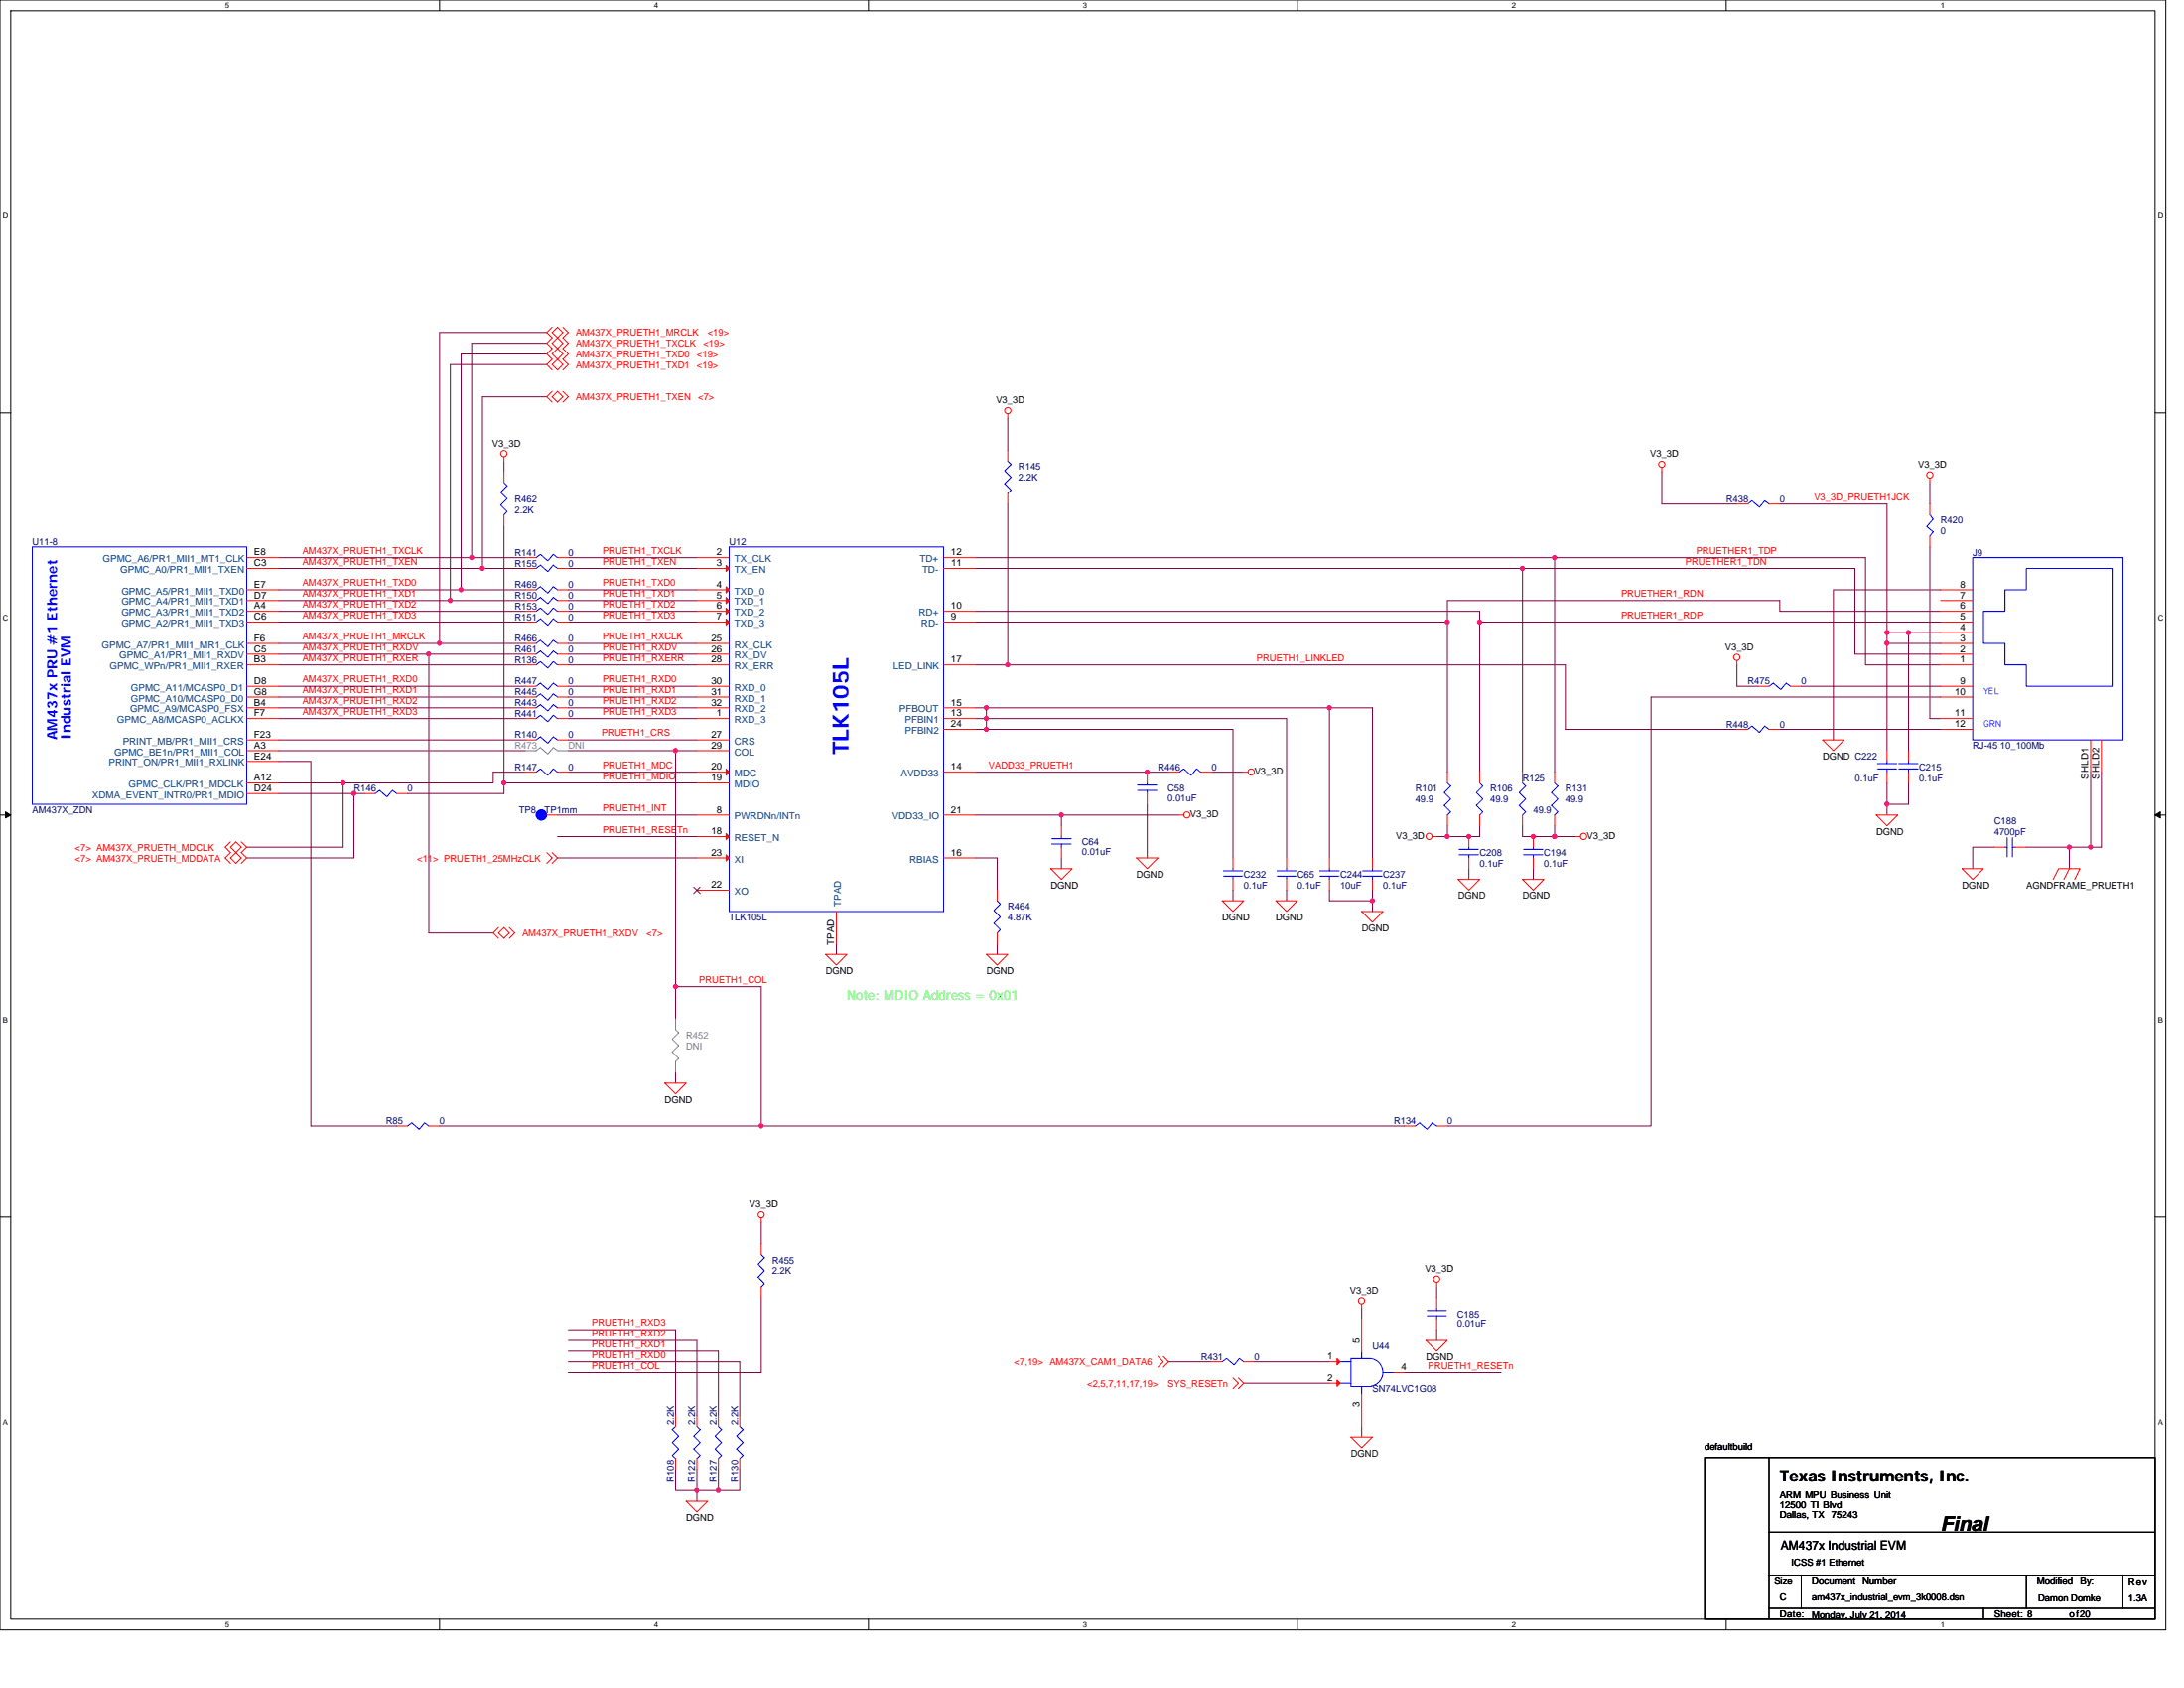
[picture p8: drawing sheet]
<svg xmlns="http://www.w3.org/2000/svg" width="279mm" height="216mm" viewBox="0 0 279 216" stroke-linecap="round" stroke-linejoin="round" font-family="sans-serif">
<path d="M0 0h277.1v208.5h-277.1zM1.4 1.4h274.3v205.7h-274.3z" fill="none" stroke="#000" stroke-width=".13"/>
<g fill="#fff">
<path d="M28.8 .1h.6v1.1h-.6z"/>
<path d="M28.8 207.3h.6v1.1h-.6z"/>
</g>
<path d="M56.2 0v1.4M56.2 207.1v1.4" fill="none" stroke="#000" stroke-width=".13"/>
<g fill="#fff">
<path d="M83.7 .1h.5v1.1h-.5z"/>
<path d="M83.7 207.3h.5v1.1h-.5z"/>
</g>
<path d="M111.1 0v1.4M111.1 207.1v1.4" fill="none" stroke="#000" stroke-width=".13"/>
<g fill="#fff">
<path d="M138.5 .1h.6v1.1h-.6z"/>
<path d="M138.5 207.3h.6v1.1h-.6z"/>
</g>
<path d="M166 0v1.4M166 207.1v1.4" fill="none" stroke="#000" stroke-width=".13"/>
<g fill="#fff">
<path d="M193.4 .1h.6v1.1h-.6z"/>
<path d="M193.4 207.3h.6v1.1h-.6z"/>
</g>
<path d="M220.8 0v1.4M220.8 207.1v1.4" fill="none" stroke="#000" stroke-width=".13"/>
<g fill="#fff">
<path d="M248.3 .1h.5v1.1h-.5z"/>
<path d="M248.3 207.3h.5v1.1h-.5z"/>
<path d="M.4 27.1h.7v1.1h-.7z"/>
<path d="M276.1 27.1h.7v1.1h-.7z"/>
<path d="M.4 78.5h.7v1.1h-.7z"/>
<path d="M276.1 78.5h.7v1.1h-.7z"/>
</g>
<path d="M0 52.8h1.4M275.7 52.8h1.4" fill="none" stroke="#000" stroke-width=".13"/>
<g fill="#fff">
<path d="M.4 130h.6v1.1h-.6z"/>
<path d="M276.1 130h.6v1.1h-.6z"/>
</g>
<path d="M0 104.2h1.4M275.7 104.2h1.4" fill="none" stroke="#000" stroke-width=".13"/>
<path d="M.7 103.8l.7 .4-.7 .4zM275.7 104.2l.7-.4v.8z" fill="#000" stroke="#000" stroke-width=".13"/>
<g fill="#fff">
<path d="M.4 181.4h.6v1.1h-.6z"/>
<path d="M276.1 181.4h.6v1.1h-.6z"/>
</g>
<path d="M0 155.7h1.4M275.7 155.7h1.4M218.1 186.4h57.6v20.7h-57.6zM226.3 186.4v20.6M226.3 196h49.4M226.3 201.5h49.4M226.3 205.6h49.4M230.4 201.5v4.1M253.7 205.6v1.4M259.2 201.5v4.1M271.6 201.5v4.1" fill="none" stroke="#000" stroke-width=".13"/>
<g fill="none" stroke="#800040" stroke-width=".13">
<path d="M64.5 59v1.3M70 43.9h-9.7v27.4M70 42.5h-13.8v39.8M70 45.3h-11v30.1M70 46.6h-12.4v30.2M70 50.8h-8.3v21.9M128.9 53.5v4.1M35.7 78.2h31.5M35.7 79.6h31.5M35.7 75.4h23.3M35.7 71.3h24.6M35.7 76.8h21.9"/>
<path d="M35.7 72.7h26M57.6 76.8h9.6M59 75.4h8.2M60.3 71.3h6.9M61.7 72.7h5.5M64.5 67.2v32.9M72.7 78.2h16.5M72.7 71.3h16.5M72.7 79.6h16.5M72.7 72.7h16.5M72.7 76.8h16.5M72.7 75.4h16.5"/>
<path d="M124.8 79.6h60.4M124.8 72.7h70M124.8 78.2h64.5v1.4M124.8 71.3h74.1M128.9 64.5v20.5M185.2 79.6v19.2M189.3 79.6h59M189.3 79.6v19.2M194.8 72.7v26.1M194.8 72.7h42.5v11h11M198.9 71.3v27.5M198.9 71.3h39.8v13.7h9.6"/>
<path d="M212.6 60.3v4.2h9.6M227.7 64.5h13.7v16.4M246.9 61.7v2.8M246.9 70v21.9h1.4M248.3 78.2h-20.6v-1.4h-42.5v2.8M248.3 75.4h-13.8v19.2M35.7 97.4h4.1v46.6h11M35.7 96h31.5M35.7 89.2h31.5M35.7 87.8h31.5M35.7 91.9h31.5M35.7 90.5h31.5"/>
<path d="M35.7 85h31.5M35.7 94.6h31.5M35.7 82.3h20.5M35.7 83.7h19.2M54.9 83.7h12.3M54.9 83.7v35.6h8.2M56.2 82.3h11M67.2 98.8h-4.1v1.3h-19.2M72.7 87.8h16.5M72.7 89.2h16.5M72.7 91.9h16.5M72.7 90.5h16.5"/>
<path d="M72.7 82.3h16.5M72.7 85h16.5M72.7 83.7h16.5M72.7 98.8h16.5M72.7 94.6h16.5M72.7 96h13.7M86.4 96v30.2M86.4 96h2.8M124.8 85h4.1M124.8 93.3h1.4M124.8 90.5h1.4M124.8 91.9h1.4"/>
<path d="M124.8 98.8h24.7M126.2 93.3h31.5v16.4M126.2 90.5v1.4M126.2 90.5h43.9M126.2 91.9v1.4M126.2 91.9h38.4v17.8M128.9 85h71.4v8.3h21.9M155 98.8h4.1M170.1 90.5v19.2M170.1 90.5h5.5v19.2M222.2 85v2.8h2.7M227.7 93.3h20.6"/>
<path d="M230.4 87.8h17.9M241.4 80.9h2.8M241.4 80.9v1.4M241.4 82.3v13.7M241.4 82.3h6.9M244.2 80.9v15.1M244.2 80.9h4.1M248.3 89.2h-37.1v54.8h-26M267.5 98.8v9.6M268.8 98.8v9.6h-1.3M35.7 101.5h9.6M35.7 100.1h8.2"/>
<path d="M43.9 100.1v8.3h-12.3M45.3 101.5h1.3M45.3 101.5v8.2h-13.7M64.5 100.1v1.4h-12.4M64.5 100.1h24.7M71.3 109.7h17.9M71.3 107h17.9M71.3 104.2h17.9M124.8 104.2h11M124.8 109.7h2.8v4.2M135.8 104.2h15.1M135.8 104.2v1.4"/>
<path d="M135.8 109.7v1.4M146.8 102.9v6.8M157.7 113.9v1.3M164.6 113.9v1.3M170.1 113.9v1.3h5.5M175.6 115.2v1.4M175.6 113.9v1.3M183.8 107h1.4M185.2 105.6v1.4M187.9 111.1v1.4M189.3 105.6v1.4h-4.1M194.8 105.6v1.4h4.1"/>
<path d="M196.2 111.1v1.4M198.9 107h2.7M198.9 105.6v1.4M241.4 102.9v1.3M241.4 100.1v2.8M244.2 100.1v2.8h-2.8M255.1 108.4h-2.7v2.7M259.2 108.4h5.5M264.7 108.4v2.7M264.7 108.4h2.8M86.4 126.2v4.1M86.4 137.2v1.3"/>
<path d="M86.4 126.2h11v17.8M107 120.7v1.4M127.6 120.7v1.4M56.2 144h41.2M97.4 144h82.3M97.4 156.4v2.7M72.7 170.1h13.7v11M72.7 172.8h19.2v8.3M72.7 171.4h16.5v9.7M72.7 174.2h21.9v6.9M97.4 166v9.6h-24.7M149.5 174.2h5.5"/>
<path d="M159.1 176.9h11M160.5 174.2h9.6M174.2 167.3v1.4M179.7 175.6h12.3M183.8 170.1v1.3M183.8 164.6v1.4M86.4 187.9v2.7h2.8M89.2 187.9v2.7M89.2 190.6v1.4M91.9 187.9v2.7h-2.7M94.6 187.9v2.7h-2.7M174.2 182.4v1.4"/>
</g>
<g fill="#f0f" stroke="#f0f" stroke-width=".13">
<circle cx="175.6" cy="115.2" r=".27"/>
<circle cx="126.2" cy="90.5" r=".27"/>
<circle cx="170.1" cy="90.5" r=".27"/>
<circle cx="86.4" cy="126.2" r=".27"/>
<circle cx="198.9" cy="71.3" r=".27"/>
<circle cx="194.8" cy="72.7" r=".27"/>
<circle cx="128.9" cy="85" r=".27"/>
<circle cx="126.2" cy="93.3" r=".27"/>
<circle cx="126.2" cy="91.9" r=".27"/>
<circle cx="196.1" cy="107" r=".27"/>
<circle cx="198.9" cy="107" r=".27"/>
<circle cx="146.8" cy="98.8" r=".27"/>
<circle cx="264.7" cy="108.3" r=".27"/>
<circle cx="267.4" cy="108.3" r=".27"/>
<circle cx="185.2" cy="107" r=".27"/>
<circle cx="187.9" cy="107" r=".27"/>
<circle cx="241.4" cy="80.9" r=".27"/>
<circle cx="241.4" cy="82.3" r=".27"/>
<circle cx="241.4" cy="102.9" r=".27"/>
<circle cx="244.1" cy="80.9" r=".27"/>
<circle cx="135.8" cy="104.2" r=".27"/>
<circle cx="64.5" cy="100.1" r=".27"/>
<circle cx="45.3" cy="101.5" r=".27"/>
<circle cx="43.9" cy="100.1" r=".27"/>
<circle cx="89.1" cy="190.6" r=".27"/>
<circle cx="91.9" cy="190.6" r=".27"/>
<circle cx="86.4" cy="96" r=".27"/>
<circle cx="97.4" cy="144" r=".27"/>
<circle cx="56.2" cy="82.3" r=".27"/>
<circle cx="57.6" cy="76.8" r=".27"/>
<circle cx="59" cy="75.4" r=".27"/>
<circle cx="60.3" cy="71.3" r=".27"/>
<circle cx="185.2" cy="79.6" r=".27"/>
<circle cx="189.3" cy="79.6" r=".27"/>
<circle cx="61.7" cy="72.7" r=".27"/>
<circle cx="54.9" cy="83.7" r=".27"/>
</g>
<g fill="none" stroke="#f00" stroke-width=".13">
<path d="M64.5 58.4v.6M70.6 42.5l.7-.7 .7 .7-.7 .7zM70.6 46.6l.7-.6 .7 .6-.7 .7zM70.6 50.8l.7-.7 .7 .7-.7 .6zM70.6 41.8l-.6 .7 .6 .7-.6 .7 .6 .7-.6 .7 .6 .7-.6 .6 .6 .7M70.6 50.1l-.6 .7 .6 .6M71.3 43.2l-.7 .7 .7 .7M71.3 44.6l-.7 .7 .7 .7M71.3 43.2l.7 .7-.7 .7M71.3 44.6l.7 .7-.7 .7M72 41.8l.7 .7-.7 .7 .7 .7-.7 .7 .7 .7-.7 .7 .7 .6-.7 .7M72 50.1l.7 .7-.7 .6"/>
<path d="M128.9 52.9v.6M128.9 57.6v1.4M212.6 59.8v.5M31.6 72.7h4.1M31.6 76.8h4.1M31.6 75.4h4.1M31.6 79.6h4.1M31.6 78.2h4.1M31.6 71.3h4.1M64.5 60.3v1.4M64.5 65.8v1.4M67.2 79.6h1.4"/>
<path d="M67.2 72.7h1.4M67.2 78.2h1.4M67.2 76.8h1.4M67.2 71.3h1.4M67.2 75.4h1.4M71.3 79.6h1.4M71.3 72.7h1.4M71.3 78.2h1.4M71.3 76.8h1.4M71.3 71.3h1.4M71.3 75.4h1.4M89.2 71.3h4.1"/>
<path d="M89.2 72.7h4.1M89.2 75.4h4.1M89.2 76.8h4.1M89.2 78.2h4.1M89.2 79.6h4.1M120.7 71.3h4.1M120.7 72.7h4.1M120.7 78.2h4.1M120.7 79.6h4.1M128.9 63.1v1.4M222.2 64.5h1.4M226.3 64.5h1.4"/>
<path d="M246.9 61.2v.5M246.9 64.5v1.3M246.9 68.6v1.4M248.3 79.6h4.1M248.3 78.2h4.1M248.3 76.8h4.1M248.3 75.4h4.1M31.6 85h4.1M31.6 83.7h4.1M31.6 96h4.1M31.6 91.9h4.1M31.6 90.5h4.1"/>
<path d="M31.6 89.2h4.1M31.6 87.8h4.1M31.6 82.3h4.1M31.6 94.6h4.1M31.6 97.4h4.1M67.2 89.2h1.4M67.2 98.8h1.4M67.2 91.9h1.4M67.2 94.6h1.4M67.2 87.8h1.4M67.2 83.7h1.4M67.2 85h1.4"/>
<path d="M67.2 90.5h1.4M67.2 82.3h1.4M71.3 89.2h1.4M71.3 98.8h1.4M71.3 91.9h1.4M71.3 94.6h1.4M71.3 87.8h1.4M71.3 83.7h1.4M71.3 85h1.4M71.3 90.5h1.4M71.3 82.3h1.4M89.2 82.3h4.1"/>
<path d="M89.2 83.7h4.1M89.2 85h4.1M89.2 87.8h4.1M89.2 89.2h4.1M89.2 90.5h4.1M89.2 91.9h4.1M89.2 94.6h4.1M89.2 96h4.1M89.2 98.8h4.1M120.7 85h4.1M120.7 90.5h4.1M120.7 91.9h4.1"/>
<path d="M120.7 93.3h4.1M120.7 98.8h4.1M146.8 98.8v1.3M149.5 98.8h1.4M153.6 98.8h1.4M159.1 98.8h.6M185.2 98.8v1.3M189.3 98.8v1.3M194.8 98.8v1.3M198.9 98.8v1.3M222.2 84.5v.5M222.2 93.3h1.4"/>
<path d="M224.9 87.8h1.4M226.3 93.3h1.4M229.1 87.8h1.3M233.2 94.6h2.7l-1.4 1.4zM241.4 96v1.4M241.4 98.8v1.3M244.2 96v1.4M244.2 98.8v1.3M248.3 85h4.1M248.3 83.7h4.1M248.3 82.3h4.1M248.3 80.9h4.1"/>
<path d="M248.3 87.8h4.1M248.3 89.2h4.1M248.3 91.9h4.1M248.3 93.3h4.1M267.5 94.6v4.2M268.8 94.6v4.2M29.5 108.4l.7-.7 .7 .7-.7 .7zM29.5 109.7l.7-.6 .7 .6-.7 .7zM29.5 107.7l-.7 .7 .7 .7-.7 .6 .7 .7M30.9 107.7l.7 .7-.7 .7 .7 .6-.7 .7M31.6 100.1h4.1M31.6 101.5h4.1"/>
<path d="M46.6 101.5h1.4M50.8 101.5h1.3M63.8 119.3l.7-.7 .7 .7-.7 .7zM63.8 118.6l-.7 .7 .7 .7M65.2 118.6l.6 .7-.6 .7M70 109.1l.6 .6-.6 .7M70 104.2h1.3M70.6 109.1l.7 .6-.7 .7M89.2 107h4.1M89.2 104.2h4.1M89.2 109.7h4.1M89.2 113.9h4.1"/>
<path d="M89.2 100.1h4.1M107 116.6v4.1M120.7 109.7h4.1M120.7 104.2h4.1M127.6 113.9v1.3M127.6 119.3v1.4M134.4 111.1h2.8l-1.4 1.4zM135.8 105.6v1.4M135.8 108.4v1.3M145.4 109.7h2.7l-1.3 1.4zM146.8 101.5v1.4M150.9 104.2h.5"/>
<path d="M156.4 115.2h2.7l-1.4 1.4zM157.7 109.7v1.4M157.7 112.5v1.4M163.2 115.2h2.8l-1.4 1.4zM164.6 109.7v1.4M164.6 112.5v1.4M170.1 109.7v1.4M170.1 112.5v1.4M174.2 116.6h2.7l-1.3 1.4zM175.6 109.7v1.4M175.6 112.5v1.4M183.2 107h.6"/>
<path d="M185.2 104.2v1.4M186.5 112.5h2.8l-1.4 1.4zM187.9 107v1.4M187.9 109.7v1.4M189.3 104.2v1.4M194.8 112.5h2.7l-1.3 1.4zM194.8 104.2v1.4M196.2 107v1.4M196.2 109.7v1.4M198.9 104.2v1.4M201.6 107h.6M240 104.2h2.8l-1.4 1.4z"/>
<path d="M251 111.1h2.7l-1.3 1.4zM255.1 108.4h1.4M257.9 108.4h1.3M262.7 112.5l.7-1.4h2.7l-.7 1.4M264.7 111.1l-.7 1.4M85 138.5h2.8l-1.4 1.4zM105.6 122.1h2.8l-1.4 1.3zM126.2 122.1h2.7l-1.3 1.3zM50.8 144h1.3M54.9 144h1.3M97.4 155.8v.6M97.4 159.1v1.4"/>
<path d="M179.7 144h1.4M183.8 144h1.4M97.4 164.6v1.4M148.1 173.5l.7 .7-.7 .7M148.8 173.5l.7 .7-.7 .7M155 174.2h1.4M157.7 176.3l.7 .6-.7 .7M158.4 176.3l.7 .6-.7 .7M159.1 174.2h1.4M170.1 174.2h1.3M170.1 176.9h1.3M174.2 166.8v.5"/>
<path d="M174.2 178.3v4.1M174.2 168.7v4.1M178.3 175.6h1.4M182.4 171.4h2.8l-1.4 1.4zM183.8 164v.6M183.8 166v1.3M183.8 168.7v1.4M86.4 181.1v1.3M86.4 186.5v1.4M87.8 192h2.7l-1.3 1.4zM89.2 181.1v1.3M89.2 186.5v1.4"/>
<path d="M91.9 181.1v1.3M91.9 186.5v1.4M94.6 181.1v1.3M94.6 186.5v1.4M172.8 183.8h2.8l-1.4 1.4z"/>
<circle cx="64.5" cy="58" r=".4"/>
<circle cx="128.9" cy="52.5" r=".4"/>
<circle cx="212.6" cy="59.4" r=".4"/>
<circle cx="246.9" cy="60.7" r=".4"/>
<circle cx="160.1" cy="98.7" r=".4"/>
<circle cx="222.2" cy="84.1" r=".4"/>
<circle cx="151.8" cy="104.2" r=".4"/>
<circle cx="182.8" cy="107" r=".4"/>
<circle cx="202.6" cy="107" r=".4"/>
<circle cx="97.4" cy="155.4" r=".39"/>
<circle cx="174.2" cy="166.4" r=".4"/>
<circle cx="183.8" cy="163.6" r=".4"/>
</g>
<g fill="none" stroke="#00f" stroke-width=".13">
<path d="M128.9 59l.4 .4-.8 .8 .8 .8-.8 .9 .8 .8-.4 .4M4.1 70h27.5v32.9h-27.5zM64.5 61.7l.4 .4-.8 .9 .8 .8-.8 .8 .8 .8-.4 .4M68.6 79.6l.5-.5 1 .9 .7-.9 .5 .5M68.6 72.7l.5-.4 1 .8 .7-.8 .5 .4M68.6 78.2l.5-.4 1 .8 .7-.8 .5 .4M68.6 76.8l.5-.4 1 .8 .7-.8 .5 .4M68.6 71.3l.5-.4 1 .8 .7-.8 .5 .4M68.6 75.4l.5-.4 1 .9 .7-.9 .5 .4M93.3 70h27.4v46.6h-27.4zM223.6 64.5l.5-.4 1 .8 .7-.8 .5 .4M246.9 65.8l.4 .6-.8 1 .8 .6-.4 .6"/>
<path d="M252.4 71.3h19.2v23.3h-19.2zM253.7 78.2h2.8v-2.8h2.7v-2.7h11v15.1h-11v-2.8h-2.7v-2.7h-2.8zM68.6 89.2l.5-.4 1 .8 .7-.8 .5 .4M68.6 87.8l.5-.4 1 .8 .7-.8 .5 .4M68.6 83.7l.5-.4 1 .8 .7-.8 .5 .4M68.6 85l.5-.4 1 .8 .7-.8 .5 .4M68.6 90.5l.5-.4 1 .8 .7-.8 .5 .4M68.6 82.3l.5-.4 1 .8 .7-.8 .5 .4M71.3 98.8l-.5-.5-.7 .9-1-.9-.5 .5M71.3 91.9l-.5-.4-.7 .8-1-.8-.5 .4M71.3 94.6l-.5-.4-.7 .9-1-.9-.5 .4M153.6 98.8l-.5-.5-.7 .9-1-.9-.5 .5"/>
<path d="M226.3 87.8l.6-.4 .9 .8 .7-.8 .6 .4M226.3 93.3l-.5-.4-.7 .8-1-.8-.5 .4M240.2 98.3h2.4M240.2 97.7h2.4M241.4 97.4v.3M241.4 98.3v.5M242.9 98.3h2.5M242.9 97.7h2.5M244.2 97.4v.3M244.2 98.3v.5M50.8 101.5l-.6-.4-.7 .8-.9-.8-.6 .4M127.6 115.2l.4 .4-.9 .9 .9 .8-.9 .8 .9 .8-.4 .4"/>
<path d="M134.6 107.9h2.4M134.6 107.3h2.4M135.8 107v.3M135.8 107.9v.5M145.5 101.1h2.5M145.5 100.4h2.5M146.8 100.1v.3M146.8 101.1v.4M156.5 112.1h2.5M156.5 111.4h2.5M157.7 111.1v.3M157.7 112.1v.4"/>
<path d="M163.4 112.1h2.4M163.4 111.4h2.4M164.6 111.1v.3M164.6 112.1v.4M168.8 112.1h2.5M168.8 111.4h2.5M170.1 111.1v.3M170.1 112.1v.4M174.3 112.1h2.5M174.3 111.4h2.5M175.6 111.1v.3M175.6 112.1v.4"/>
<path d="M185.2 100.1l.4 .4-.8 .9 .8 .8-.8 .8 .8 .8-.4 .4M186.7 109.3h2.4M186.7 108.6h2.4M187.9 108.4v.2M187.9 109.3v.4M189.3 100.1l.4 .4-.8 .9 .8 .8-.8 .8 .8 .8-.4 .4M194.8 100.1l.4 .4-.8 .9 .8 .8-.8 .8 .8 .8-.4 .4M194.9 109.3h2.5M194.9 108.6h2.5M196.2 108.4v.2M196.2 109.3v.4M198.9 100.1l.4 .4-.8 .9 .8 .8-.8 .8 .8 .8-.4 .4"/>
<path d="M256.5 108.4h.3M256.8 107.1v2.5M257.5 107.1v2.5M257.5 108.4h.4M54.9 144l-.6-.4-.7 .8-.9-.8-.6 .4M183.8 144l-.6-.4-.6 .8-1-.8-.5 .4M97.4 160.5l.4 .4-.8 .8 .8 .8-.8 .9 .8 .8-.4 .4M159.1 174.2l-.5-.4-.7 .8-1-.8-.5 .4M171.4 174.2h1.4M171.4 176.9h1.4M174.2 172.8v1M174.2 177.4v.9"/>
<path d="M175.4 177.3a1.78 1.78 0 0 0 1.5-1.8 1.78 1.78 0 0 0-1.6-1.7h-2.5v3.6h2.6M176.9 175.6h1.4M182.6 168.3h2.4M182.6 167.6h2.4M183.8 167.3v.3M183.8 168.3v.4M86.4 182.4l-.4 .4 .8 .9-.8 .8 .8 .8-.8 .8 .4 .4M89.2 182.4l.4 .4-.8 .9 .8 .8-.8 .8 .8 .8-.4 .4M91.9 182.4l.4 .4-.8 .9 .8 .8-.8 .8 .8 .8-.4 .4M94.6 182.4l.5 .4-.9 .9 .9 .8-.9 .8 .9 .8-.5 .4"/>
</g>
<g fill="#f00" stroke="#f00" stroke-width=".13">
<path d="M92.9 72.3l.4 .4-.4 .4z"/>
<path d="M92.9 75l.4 .4-.4 .4z"/>
<path d="M92.9 76.4l.4 .4-.4 .4z"/>
<path d="M92.9 77.8l.4 .4-.4 .4z"/>
<path d="M92.9 79.2l.4 .4-.4 .4z"/>
<path d="M92.9 106.6l.4 .4-.4 .4z"/>
<path d="M92.9 109.3l.4 .4-.4 .4z"/>
<path d="M92.9 98.4l.4 .4-.4 .4z"/>
<path d="M171 173.8l.4 .4-.4 .4z"/>
<path d="M171 176.5l.4 .4-.4 .4z"/>
</g>
<path d="M88.8 113.5l.8 .8M89.6 113.5l-.9 .8" fill="none" stroke="#804000" stroke-width=".13"/>
<path d="M67.2 96h1.4l.5-.4 1 .8 .7-.8 .5 .4h1.4M86.4 130.3v1.4l.4 .4-.8 .8 .8 .8-.8 .9 .8 .8-.4 .4v1.4" fill="none" stroke="#808080" stroke-width=".13"/>
<circle cx="69.3" cy="104.2" r=".67" fill="#00f" stroke="#00f" stroke-width=".13"/>
<text font-size="2.9" fill="#00f" x="108.5" y="96.6" transform="rotate(-90 108.5 96.6)">TLK105L</text>
<text font-size="2.6" x="248.3" y="195.8">Final</text>
<text font-size="2" x="227.7" y="189.5">Texas Instruments, Inc.</text>
<g font-size="1.8" fill="#00f">
<text x="7.3" y="94.6" transform="rotate(-90 7.3 94.6)">AM437x PRU #1 Ethernet</text>
<text x="9.1" y="94.6" transform="rotate(-90 9.1 94.6)">Industrial EVM</text>
</g>
<text font-size="1.7" fill="#0f0" x="108.4" y="127.9">Note: MDIO Address = 0x01</text>
<text font-size="1.6" x="227.8" y="198.2">AM437x Industrial EVM</text>
<g font-size="1.2" fill="#f00">
<text x="73.7" y="43">AM437X_PRUETH1_MRCLK</text>
<text x="73.7" y="44.3">AM437X_PRUETH1_TXCLK</text>
<text x="73.7" y="45.7">AM437X_PRUETH1_TXD0</text>
<text x="73.7" y="47.1">AM437X_PRUETH1_TXD1</text>
<text x="89.2" y="45.7">&lt;19&gt;</text>
<text x="89.2" y="47.1">&lt;19&gt;</text>
<text x="90" y="44.3">&lt;19&gt;</text>
<text x="90.5" y="43">&lt;19&gt;</text>
<text x="73.7" y="51.2">AM437X_PRUETH1_TXEN</text>
<text x="89.3" y="51.2">&lt;7&gt;</text>
<text x="232.1" y="64">V3_3D_PRUETH1JCK</text>
<text x="38.7" y="70.8">AM437X_PRUETH1_TXCLK</text>
<text x="77.1" y="70.8">PRUETH1_TXCLK</text>
<text x="217" y="70.8">PRUETHER1_TDP</text>
<text x="38.7" y="77.7">AM437X_PRUETH1_TXD2</text>
<text x="38.7" y="76.3">AM437X_PRUETH1_TXD1</text>
<text x="38.7" y="75">AM437X_PRUETH1_TXD0</text>
<text x="38.7" y="72.2">AM437X_PRUETH1_TXEN</text>
<text x="77.1" y="77.7">PRUETH1_TXD2</text>
<text x="77.1" y="72.2">PRUETH1_TXEN</text>
<text x="77.1" y="76.3">PRUETH1_TXD1</text>
<text x="77.1" y="75">PRUETH1_TXD0</text>
<text x="207.4" y="76.3">PRUETHER1_RDN</text>
<text x="215.6" y="72.2">PRUETHER1_TDN</text>
<text x="38.7" y="79.1">AM437X_PRUETH1_TXD3</text>
<text x="38.7" y="81.8">AM437X_PRUETH1_MRCLK</text>
<text x="38.7" y="83.2">AM437X_PRUETH1_RXDV</text>
<text x="77.1" y="79.1">PRUETH1_TXD3</text>
<text x="77.1" y="81.8">PRUETH1_RXCLK</text>
<text x="77.1" y="83.2">PRUETH1_RXDV</text>
<text x="207.4" y="79.1">PRUETHER1_RDP</text>
<text x="38.7" y="88.7">AM437X_PRUETH1_RXD1</text>
<text x="38.7" y="87.3">AM437X_PRUETH1_RXD0</text>
<text x="38.7" y="84.6">AM437X_PRUETH1_RXER</text>
<text x="77.1" y="87.3">PRUETH1_RXD0</text>
<text x="77.1" y="88.7">PRUETH1_RXD1</text>
<text x="77.1" y="84.6">PRUETH1_RXERR</text>
<text x="160.8" y="84.6">PRUETH1_LINKLED</text>
<text x="38.7" y="91.4">AM437X_PRUETH1_RXD3</text>
<text x="38.7" y="90">AM437X_PRUETH1_RXD2</text>
<text x="77" y="94.1">PRUETH1_CRS</text>
<text x="77.1" y="91.4">PRUETH1_RXD3</text>
<text x="77.1" y="90">PRUETH1_RXD2</text>
<text x="77.1" y="99.7">PRUETH1_MDIO</text>
<text x="77.1" y="98.3">PRUETH1_MDC</text>
<text x="126.5" y="98.3">VADD33_PRUETH1</text>
<text x="77.1" y="103.8">PRUETH1_INT</text>
<text x="77.1" y="106.5">PRUETH1_RESETn</text>
<text x="9.6" y="108.8">&lt;7&gt; AM437X_PRUETH_MDCLK</text>
<text x="9.6" y="110.2">&lt;7&gt; AM437X_PRUETH_MDDATA</text>
<text x="53.4" y="110.2">&lt;11&gt; PRUETH1_25MHzCLK</text>
<text x="66.8" y="119.8">AM437X_PRUETH1_RXDV</text>
<text x="82.7" y="119.8">&lt;7&gt;</text>
<text x="89.4" y="125.7">PRUETH1_COL</text>
<text x="75.7" y="169.6">PRUETH1_RXD3</text>
<text x="75.7" y="172.3">PRUETH1_RXD1</text>
<text x="75.7" y="171">PRUETH1_RXD2</text>
<text x="75.7" y="173.7">PRUETH1_RXD0</text>
<text x="75.7" y="175.1">PRUETH1_COL</text>
<text x="129.8" y="174.6">&lt;7,19&gt; AM437X_CAM1_DATA6</text>
<text x="139.1" y="177.4">&lt;2,5,7,11,17,19&gt;</text>
<text x="149.4" y="177.4">SYS_RESETn</text>
<text x="182.7" y="175.1">PRUETH1_RESETn</text>
</g>
<g font-size="1.2">
<text x="127.4" y="51.6">V3_3D</text>
<text x="63" y="57.1">V3_3D</text>
<text x="211.1" y="58.5">V3_3D</text>
<text x="245.4" y="59.8">V3_3D</text>
<text x="32.5" y="71">E8</text>
<text x="91.7" y="71">2</text>
<text x="121.7" y="71">12</text>
<text x="32.5" y="76.5">D7</text>
<text x="32.5" y="75.1">E7</text>
<text x="32.5" y="77.9">A4</text>
<text x="32.5" y="72.4">C3</text>
<text x="91.7" y="72.4">3</text>
<text x="91.7" y="75.1">4</text>
<text x="91.7" y="76.5">5</text>
<text x="91.7" y="77.9">6</text>
<text x="121.7" y="77.9">10</text>
<text x="121.7" y="72.4">11</text>
<text x="250.7" y="77.9">6</text>
<text x="250.7" y="76.5">7</text>
<text x="250.7" y="75.1">8</text>
<text x="32.5" y="82">F6</text>
<text x="32.5" y="83.4">C5</text>
<text x="32.5" y="79.3">C6</text>
<text x="91" y="82">25</text>
<text x="91" y="83.4">26</text>
<text x="91.7" y="79.3">7</text>
<text x="121.7" y="79.3">9</text>
<text x="220.7" y="83.1">V3_3D</text>
<text x="250.7" y="83.4">2</text>
<text x="250.7" y="82">3</text>
<text x="250.7" y="80.6">4</text>
<text x="250.7" y="79.3">5</text>
<text x="32.5" y="84.8">B3</text>
<text x="32.5" y="88.9">G8</text>
<text x="32.5" y="87.5">D8</text>
<text x="91" y="84.8">28</text>
<text x="91" y="87.5">30</text>
<text x="91" y="88.9">31</text>
<text x="121.7" y="84.8">17</text>
<text x="250.1" y="88.9">10</text>
<text x="250.7" y="84.8">1</text>
<text x="250.7" y="87.5">9</text>
<text x="32.5" y="91.6">F7</text>
<text x="32.5" y="94.3">F23</text>
<text x="32.5" y="90.2">B4</text>
<text x="32.5" y="95.7">A3</text>
<text x="91" y="90.2">32</text>
<text x="91" y="94.3">27</text>
<text x="91" y="95.7">29</text>
<text x="91.7" y="91.6">1</text>
<text x="121.7" y="90.2">15</text>
<text x="121.7" y="91.6">13</text>
<text x="121.7" y="93">24</text>
<text x="250.1" y="91.6">11</text>
<text x="250.1" y="93">12</text>
<text x="32.5" y="101.2">D24</text>
<text x="32.5" y="99.8">A12</text>
<text x="32.5" y="97.1">E24</text>
<text x="91" y="98.5">20</text>
<text x="91" y="99.8">19</text>
<text x="121.7" y="98.5">14</text>
<text x="160.5" y="99.1">V3_3D</text>
<text x="233.2" y="97.1">DGND C222</text>
<text x="267.2" y="99.6" transform="rotate(-90 267.2 99.6)">SHLD1</text>
<text x="268.5" y="99.6" transform="rotate(-90 268.5 99.6)">SHLD2</text>
<text x="91" y="106.7">18</text>
<text x="91.7" y="103.9">8</text>
<text x="121.7" y="103.9">21</text>
<text x="152.3" y="104.5">V3_3D</text>
<text x="178.6" y="107.3">V3_3D</text>
<text x="203" y="107.3">V3_3D</text>
<text x="240" y="106.7">DGND</text>
<text x="91" y="109.4">23</text>
<text x="91" y="113.6">22</text>
<text x="121.7" y="109.4">16</text>
<text x="134.4" y="113.6">DGND</text>
<text x="145.4" y="112.2">DGND</text>
<text x="251" y="113.6">DGND</text>
<text x="259.2" y="113.6">AGNDFRAME_PRUETH1</text>
<text x="156.4" y="117.7">DGND</text>
<text x="163.2" y="117.7">DGND</text>
<text x="174.2" y="119.1">DGND</text>
<text x="186.5" y="115">DGND</text>
<text x="194.8" y="115">DGND</text>
<text x="105.6" y="124.6">DGND</text>
<text x="106.7" y="120.9" transform="rotate(-90 106.7 120.9)">TPAD</text>
<text x="126.2" y="124.6">DGND</text>
<text x="85" y="141">DGND</text>
<text x="95.9" y="154.5">V3_3D</text>
<text x="172.7" y="165.4">V3_3D</text>
<text x="182.3" y="162.7">V3_3D</text>
<text x="169.8" y="173.9">1</text>
<text x="173.9" y="171.9" transform="rotate(-90 173.9 171.9)">5</text>
<text x="182.4" y="173.9">DGND</text>
<text x="169.8" y="176.6">2</text>
<text x="173.9" y="180" transform="rotate(-90 173.9 180)">3</text>
<text x="179.3" y="175.3">4</text>
<text x="218.1" y="185.5">defaultbuild</text>
<text x="172.8" y="186.3">DGND</text>
<text x="227.7" y="191.6">ARM MPU Business Unit</text>
<text x="87.8" y="194.5">DGND</text>
<text x="227.7" y="192.9">12500 TI Blvd</text>
<text x="227.7" y="194.2">Dallas, TX</text>
<text x="234.3" y="194.2">75243</text>
<text x="227" y="202.6">Size</text>
<text x="229.2" y="200.3">ICSS #1 Ethernet</text>
<text x="231.8" y="202.6">Document</text>
<text x="238.3" y="202.6">Number</text>
<text x="260.6" y="202.6">Modified</text>
<text x="266.1" y="202.6">By:</text>
<text x="272.3" y="202.8">Rev</text>
<text x="227.7" y="206.7">Date:</text>
<text x="227.7" y="204.5">C</text>
<text x="231.8" y="206.9">Monday, July 21, 2014</text>
<text x="231.8" y="204.5">am437x_industrial_evm_3k0008.dsn</text>
<text x="255.1" y="206.7">Sheet: 8</text>
<text x="260.8" y="204.7">Damon Domke</text>
<text x="264.7" y="206.7">of20</text>
<text x="272.3" y="204.7">1.3A</text>
</g>
<g font-size="1.2" fill="#000080">
<text x="65.8" y="64.2">R462</text>
<text x="65.8" y="65.6">2.2K</text>
<text x="130.3" y="60.1">R145</text>
<text x="130.3" y="61.5">2.2K</text>
<text x="220.8" y="64.2">R438</text>
<text x="227.7" y="64.2">0</text>
<text x="4.1" y="69.7">U11-8</text>
<text x="65.8" y="71.1">R141</text>
<text x="72.7" y="71.1">0</text>
<text x="93.3" y="69.7">U12</text>
<text x="248.3" y="67">R420</text>
<text x="248.3" y="68.3">0</text>
<text x="252.4" y="71.1">J9</text>
<text x="65.8" y="72.5">R155</text>
<text x="65.8" y="77.9">R153</text>
<text x="65.8" y="76.6">R150</text>
<text x="65.8" y="75.2">R469</text>
<text x="72.7" y="72.5">0</text>
<text x="72.7" y="77.9">0</text>
<text x="72.7" y="76.6">0</text>
<text x="72.7" y="75.2">0</text>
<text x="65.8" y="79.3">R151</text>
<text x="65.8" y="83.4">R461</text>
<text x="65.8" y="82">R466</text>
<text x="72.7" y="79.3">0</text>
<text x="72.7" y="83.4">0</text>
<text x="72.7" y="82">0</text>
<text x="65.8" y="88.9">R445</text>
<text x="65.8" y="87.5">R447</text>
<text x="65.8" y="84.8">R136</text>
<text x="72.7" y="88.9">0</text>
<text x="72.7" y="87.5">0</text>
<text x="72.7" y="84.8">0</text>
<text x="223.6" y="87.5">R475</text>
<text x="230.4" y="87.5">0</text>
<text x="65.8" y="91.7">R441</text>
<text x="65.8" y="94.4">R140</text>
<text x="65.8" y="90.3">R443</text>
<text x="72.7" y="91.7">0</text>
<text x="72.7" y="94.4">0</text>
<text x="72.7" y="90.3">0</text>
<text x="220.8" y="93">R448</text>
<text x="227.7" y="93">0</text>
<text x="252.4" y="95.8">RJ-45 10_100Mb</text>
<text x="45.3" y="101.3">R146</text>
<text x="52.1" y="101.3">0</text>
<text x="65.8" y="98.5">R147</text>
<text x="72.7" y="98.5">0</text>
<text x="148.1" y="98.5">R446</text>
<text x="149.4" y="101.3">C58</text>
<text x="155" y="98.5">0</text>
<text x="181.1" y="101.3">R101</text>
<text x="190.6" y="101.3">R106</text>
<text x="194.8" y="99.9">R125</text>
<text x="200.3" y="101.3">R131</text>
<text x="237.3" y="99.9">0.1uF</text>
<text x="245.5" y="98.5">C215</text>
<text x="245.5" y="99.9">0.1uF</text>
<text x="4.1" y="104">AM437X_ZDN</text>
<text x="66.4" y="104">TP8</text>
<text x="69.7" y="104">TP1mm</text>
<text x="149.4" y="102.5">0.01uF</text>
<text x="181.1" y="102.6">49.9</text>
<text x="190.6" y="102.6">49.9</text>
<text x="196.2" y="104">49.9</text>
<text x="200.3" y="102.6">49.9</text>
<text x="255.1" y="105.4">C188</text>
<text x="255.1" y="106.7">4700pF</text>
<text x="138.4" y="108.1">C64</text>
<text x="138.4" y="109.3">0.01uF</text>
<text x="159.1" y="112.2">C232</text>
<text x="159.1" y="113.6">0.1uF</text>
<text x="166" y="112.2">C65</text>
<text x="166" y="113.6">0.1uF</text>
<text x="171.4" y="112.2">C244</text>
<text x="171.4" y="113.6">10uF</text>
<text x="176.9" y="112.2">C237</text>
<text x="176.9" y="113.6">0.1uF</text>
<text x="189.3" y="109.5">C208</text>
<text x="189.3" y="110.8">0.1uF</text>
<text x="197.5" y="109.5">C194</text>
<text x="197.5" y="110.8">0.1uF</text>
<text x="93.3" y="117.7">TLK105L</text>
<text x="128.9" y="116.3">R464</text>
<text x="128.9" y="117.7">4.87K</text>
<text x="49.4" y="143.8">R85</text>
<text x="56.2" y="143.8">0</text>
<text x="178.3" y="143.8">R134</text>
<text x="185.2" y="143.8">0</text>
<text x="98.8" y="161.6">R455</text>
<text x="98.8" y="163">2.2K</text>
<text x="153.6" y="173.9">R431</text>
<text x="160.5" y="173.9">0</text>
<text x="175.6" y="172.6">U44</text>
<text x="186.4" y="168.5">C185</text>
<text x="186.4" y="169.7">0.01uF</text>
<text x="175.6" y="178.1">SN74LVC1G08</text>
<text x="86.2" y="182.3" transform="rotate(-90 86.2 182.3)">2.2K</text>
<text x="88.9" y="182.3" transform="rotate(-90 88.9 182.3)">2.2K</text>
<text x="91.7" y="182.3" transform="rotate(-90 91.7 182.3)">2.2K</text>
<text x="94.4" y="182.3" transform="rotate(-90 94.4 182.3)">2.2K</text>
<text x="86.2" y="189.6" transform="rotate(-90 86.2 189.6)">R108</text>
<text x="88.9" y="189.6" transform="rotate(-90 88.9 189.6)">R122</text>
<text x="91.7" y="189.6" transform="rotate(-90 91.7 189.6)">R127</text>
<text x="94.4" y="189.6" transform="rotate(-90 94.4 189.6)">R130</text>
</g>
<g font-size="1.2" fill="#004080">
<text x="13.1" y="71.9">GPMC_A6/PR1_MII1_MT1_CLK</text>
<text x="94" y="71.9">TX_CLK</text>
<text x="117.7" y="71.9">TD+</text>
<text x="15.4" y="73.3">GPMC_A0/PR1_MII1_TXEN</text>
<text x="15.5" y="77.4">GPMC_A4/PR1_MII1_TXD1</text>
<text x="15.5" y="76">GPMC_A5/PR1_MII1_TXD0</text>
<text x="94" y="73.3">TX_EN</text>
<text x="94" y="76">TXD_0</text>
<text x="94" y="77.4">TXD_1</text>
<text x="118" y="73.3">TD-</text>
<text x="13" y="82.9">GPMC_A7/PR1_MII1_MR1_CLK</text>
<text x="15.5" y="80.1">GPMC_A2/PR1_MII1_TXD3</text>
<text x="15.5" y="78.8">GPMC_A3/PR1_MII1_TXD2</text>
<text x="94" y="78.8">TXD_2</text>
<text x="94" y="80.1">TXD_3</text>
<text x="94" y="82.9">RX_CLK</text>
<text x="117.5" y="78.8">RD+</text>
<text x="117.9" y="80.1">RD-</text>
<text x="14" y="85.6">GPMC_WPn/PR1_MII1_RXER</text>
<text x="15.3" y="84.2">GPMC_A1/PR1_MII1_RXDV</text>
<text x="16.7" y="89.7">GPMC_A10/MCASP0_D0</text>
<text x="16.7" y="88.3">GPMC_A11/MCASP0_D1</text>
<text x="94" y="84.2">RX_DV</text>
<text x="94" y="85.6">RX_ERR</text>
<text x="94" y="88.3">RXD_0</text>
<text x="94" y="89.7">RXD_1</text>
<text x="114.3" y="85.6">LED_LINK</text>
<text x="15" y="92.5">GPMC_A8/MCASP0_ACLKX</text>
<text x="15.7" y="95.2">PRINT_MB/PR1_MII1_CRS</text>
<text x="16.6" y="91.1">GPMC_A9/MCASP0_FSX</text>
<text x="94" y="91.1">RXD_2</text>
<text x="94" y="92.5">RXD_3</text>
<text x="94" y="95.2">CRS</text>
<text x="115" y="91.1">PFBOUT</text>
<text x="115.8" y="92.5">PFBIN1</text>
<text x="115.8" y="93.9">PFBIN2</text>
<text x="13.9" y="98">PRINT_ON/PR1_MII1_RXLINK</text>
<text x="14.6" y="96.6">GPMC_BE1n/PR1_MII1_COL</text>
<text x="16.5" y="100.7">GPMC_CLK/PR1_MDCLK</text>
<text x="94" y="96.6">COL</text>
<text x="94" y="99.3">MDC</text>
<text x="94" y="100.7">MDIO</text>
<text x="115.3" y="99.3">AVDD33</text>
<text x="11.8" y="102.1">XDMA_EVENT_INTR0/PR1_MDIO</text>
<text x="94" y="107.6">RESET_N</text>
<text x="94" y="104.8">PWRDNn/INTn</text>
<text x="114.1" y="104.8">VDD33_IO</text>
<text x="94" y="110.3">XI</text>
<text x="116.4" y="110.3">RBIAS</text>
<text x="94" y="114.4">XO</text>
<text x="107.6" y="115.9" transform="rotate(-90 107.6 115.9)">TPAD</text>
</g>
<g font-size="1.2" fill="#00f">
<text x="253.7" y="88.8">YEL</text>
<text x="253.7" y="93">GRN</text>
</g>
<g font-size="1.2" fill="#808080">
<text x="65.8" y="95.8">R473</text>
<text x="72.7" y="95.8">DNI</text>
<text x="87.8" y="132.8">R452</text>
<text x="87.8" y="134.2">DNI</text>
</g>
<g font-size="1">
<text x="28.8" y="1">5</text>
<text x="83.7" y="1">4</text>
<text x="138.5" y="1">3</text>
<text x="193.4" y="1">2</text>
<text x="248.3" y="1">1</text>
<text x=".4" y="28">D</text>
<text x="276.1" y="28">D</text>
<text x=".4" y="79.4">C</text>
<text x="276.1" y="79.4">C</text>
<text x=".4" y="130.9">B</text>
<text x="276.1" y="130.9">B</text>
<text x=".4" y="182.3">A</text>
<text x="276.1" y="182.3">A</text>
<text x="28.8" y="208.2">5</text>
<text x="83.7" y="208.2">4</text>
<text x="138.5" y="208.2">3</text>
<text x="193.4" y="208.2">2</text>
<text x="248.3" y="208.2">1</text>
</g>
</svg>
